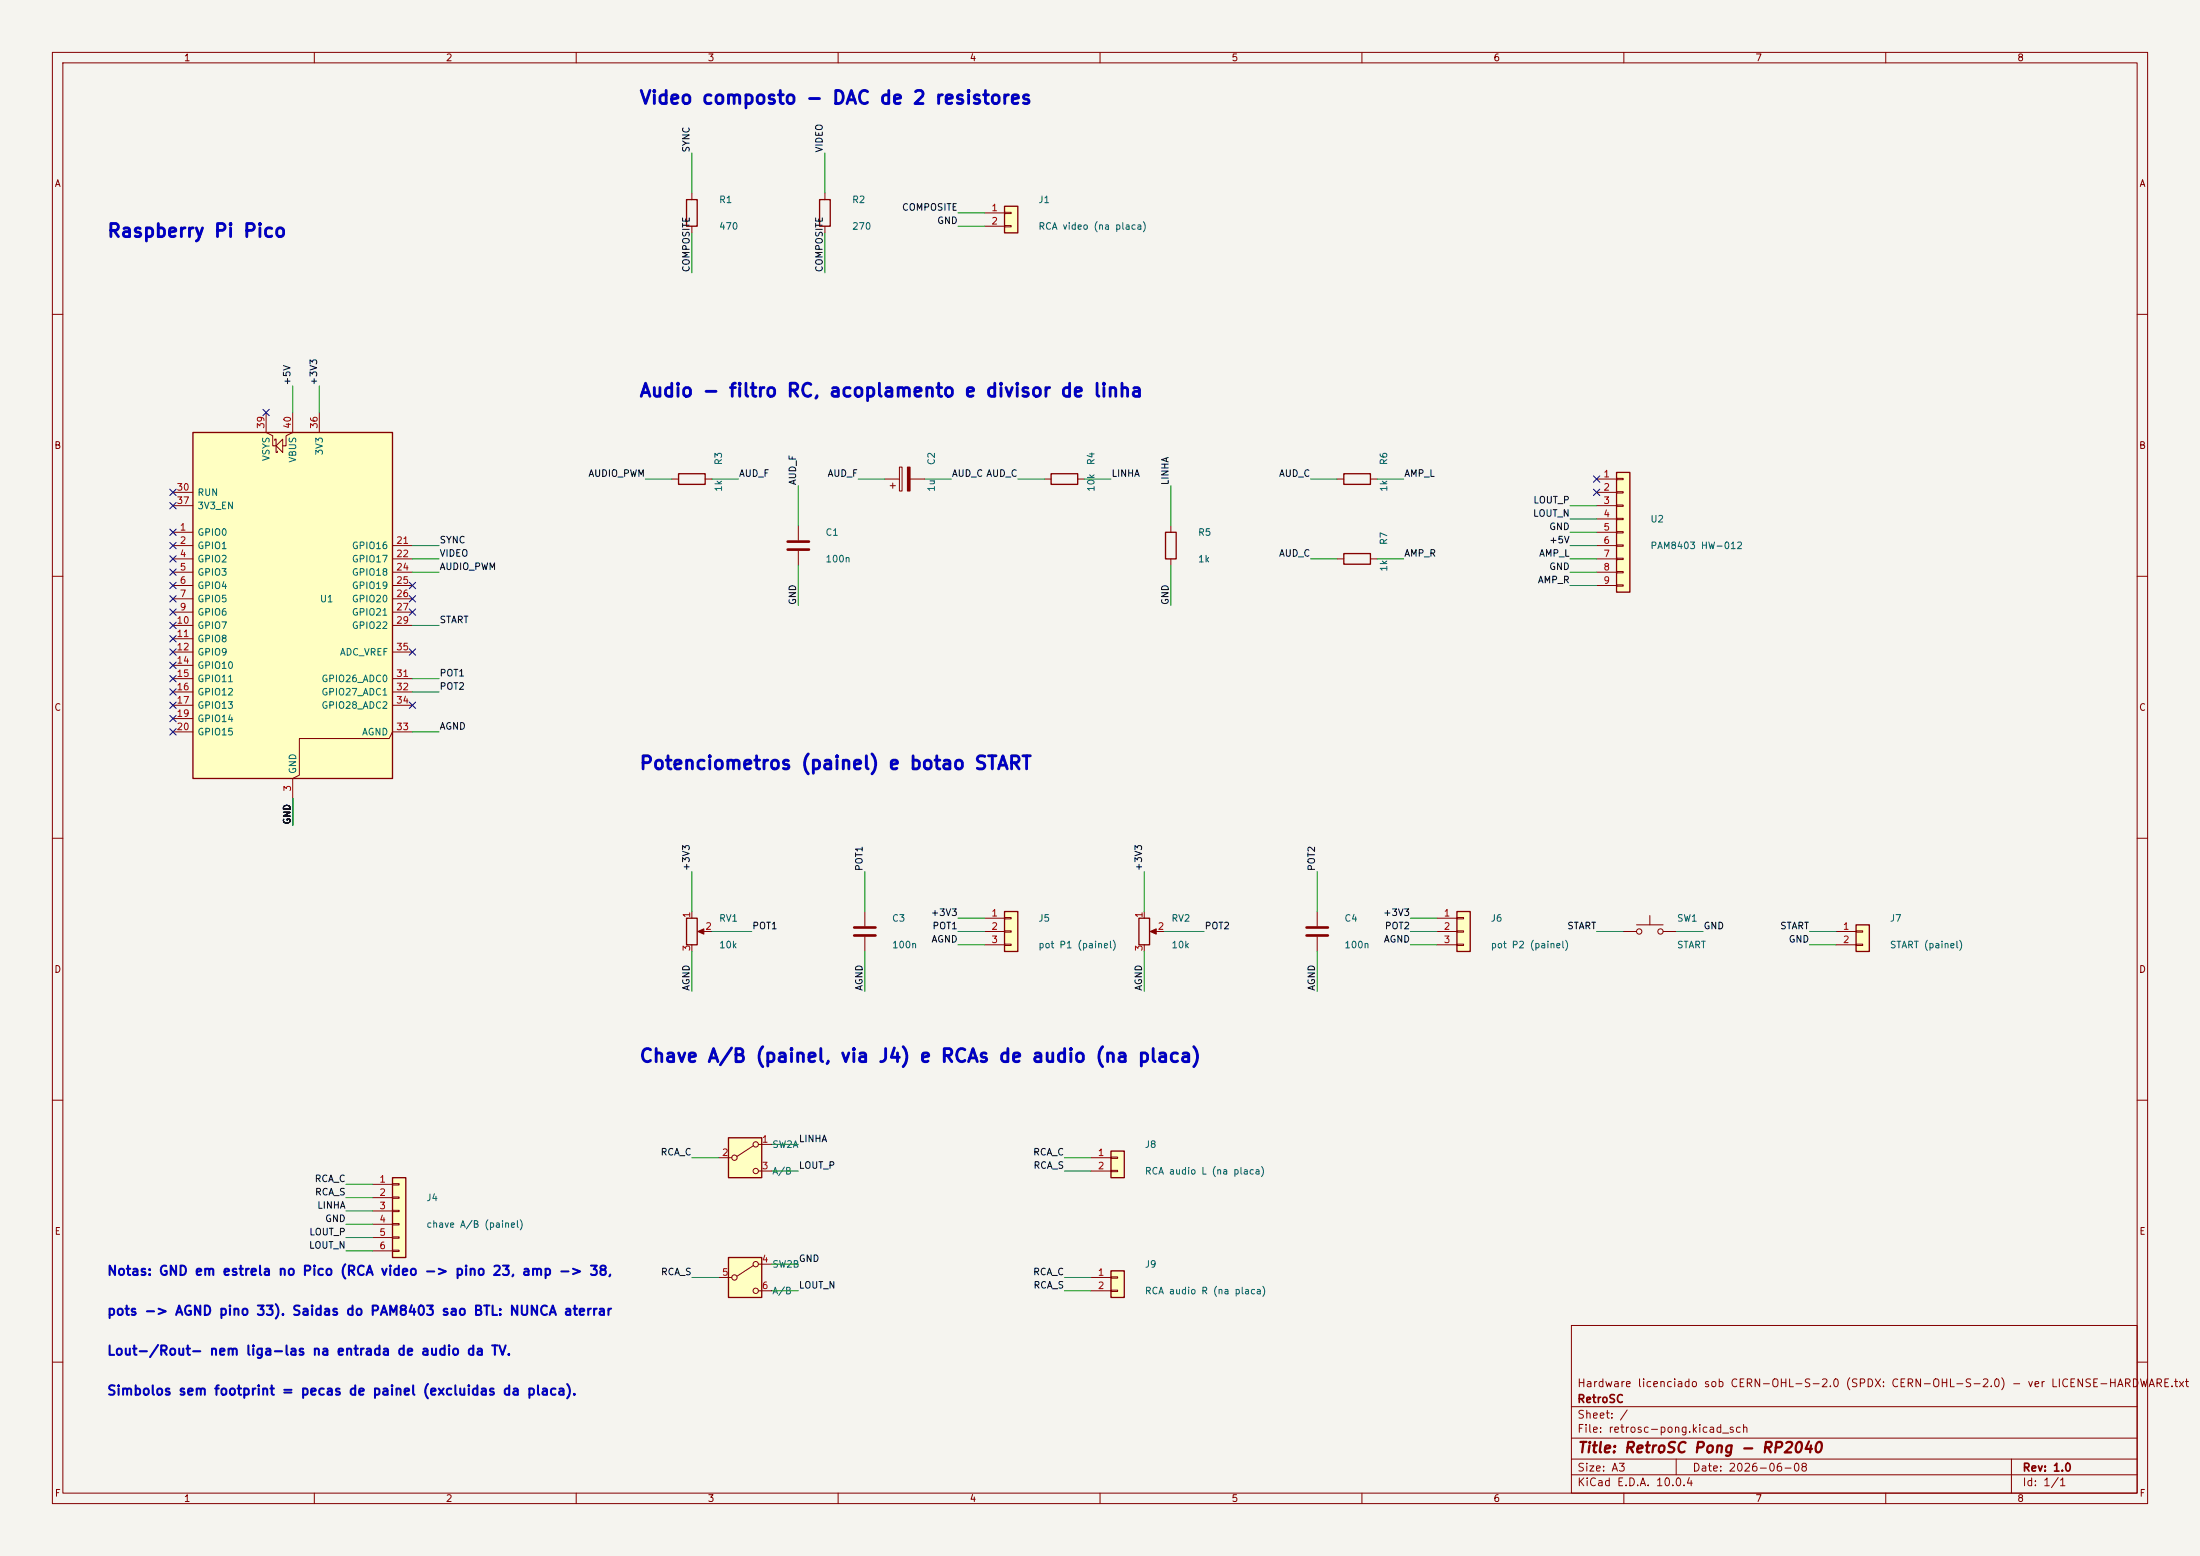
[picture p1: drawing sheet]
<svg xmlns="http://www.w3.org/2000/svg" width="420mm" height="297mm" viewBox="0 0 420 297" stroke-linecap="round" stroke-linejoin="round" font-family="sans-serif">
<path d="M0 0h420v297h-420z" fill="#f5f4ef" stroke="#f5f4ef" stroke-width=".19"/>
<g fill="none" stroke="#840000" stroke-width=".19">
<path d="M10 10h400v277h-400zM12 12h396v273h-396zM60 10v2M110 10v2M160 10v2M210 10v2M260 10v2M310 10v2M360 10v2M10 60h2M408 60h2M10 110h2"/>
<path d="M408 110h2M10 160h2M408 160h2M10 210h2M408 210h2M300 253h108v32h-108zM10 260h2M300 278.5h108M300 274.5h108M300 268.5h108M320 278.5v3M384 278.5v6.5"/>
<path d="M408 260h2M60 285v2M110 285v2M160 285v2M210 285v2M260 285v2M300 281.5h108M310 285v2M360 285v2"/>
</g>
<path d="M74.9 224.8h2.6v15.2h-2.6z" fill="#ffffc2"/>
<path d="M156.5 38.1h2v5.1h-2zM129.5 90.4h5.1v2.1h-5.1zM256.5 90.4h5.1v2.1h-5.1zM74.9 224.8h2.6v15.2h-2.6z" fill="none" stroke="#840000" stroke-width=".25"/>
<g fill="none" stroke="#840000" stroke-width=".19">
<path d="M157.5 36.8v1.3M157.5 43.2v1.3M128.3 91.4h1.2M134.6 91.4h1.3M255.3 91.4h1.2M261.6 91.4h1.3M71.1 226.1h3.8M71.1 228.6h3.8M71.1 231.1h3.8M71.1 233.7h3.8M71.1 236.2h3.8M71.1 238.8h3.8"/>
<path d="M74.9 225.9h1.3v.3h-1.3zM74.9 228.5h1.3v.2h-1.3zM74.9 231h1.3v.3h-1.3zM74.9 233.6h1.3v.2h-1.3zM74.9 236.1h1.3v.2h-1.3zM74.9 238.6h1.3v.3h-1.3z"/>
</g>
<path d="M36.8 82.6h38.1v66h-38.1z" fill="#ffffc2"/>
<path d="M36.8 82.6h38.1v66h-38.1zM200.7 90.4h5v2.1h-5z" fill="none" stroke="#840000" stroke-width=".25"/>
<g fill="none" stroke="#840000" stroke-width=".19">
<path d="M50.8 78.7v3.9l1.3 .6v1.9h.6M55.9 78.7v3.9l-1.3 .6v1.9h-.6M61 78.7v3.9M33 94h3.8M33 96.5h3.8M52.5 84.1v-.3h.2v2.6h.3v-.3M52.7 85.1l1.3-1.3v2.6zM168.9 91.4h2.8M169.9 92.7h1M170.4 92.2v1M171.7 89.2h.5v4.5h-.5zM173.7 91.4h2.8"/>
<path d="M199.4 91.4h1.3M205.7 91.4h1.3M33 101.6h3.8M33 104.1h3.8M33 106.7h3.8M33 109.2h3.8M33 111.8h3.8M33 114.3h3.8M33 116.8h3.8M33 119.4h3.8M74.9 104.1h3.8M74.9 106.7h3.8"/>
<path d="M74.9 109.2h3.8M74.9 111.8h3.8M74.9 114.3h3.8M74.9 116.8h3.8M74.9 119.4h3.8M152.4 100.3v2.8M152.4 105.2v2.8M33 121.9h3.8M33 124.5h3.8M33 127h3.8M33 129.5h3.8M33 132.1h3.8"/>
<path d="M33 134.6h3.8M33 137.2h3.8M33 139.7h3.8M74.9 124.5h3.8M74.9 129.5h3.8M74.9 132.1h3.8M74.9 134.6h3.8M78.7 139.7h-3.8l-.6 1.3h-17.2v7l-1.2 .6v3.8"/>
</g>
<path d="M173.2 89.2h.5v4.5h-.5z" fill="#840000" stroke="#840000" stroke-width=".19"/>
<path d="M150.4 103.4h4M150.4 104.9h4" fill="none" stroke="#840000" stroke-width=".51"/>
<path d="M191.8 39.4h2.5v5.1h-2.5z" fill="#ffffc2"/>
<path d="M191.8 39.4h2.5v5.1h-2.5z" fill="none" stroke="#840000" stroke-width=".25"/>
<path d="M188 40.6h3.8M188 43.2h3.8M191.8 40.5h1.2v.3h-1.2zM191.8 43.1h1.2v.2h-1.2z" fill="none" stroke="#840000" stroke-width=".19"/>
<path d="M308.6 90.2h2.5v22.8h-2.5z" fill="#ffffc2"/>
<path d="M308.6 90.2h2.5v22.8h-2.5z" fill="none" stroke="#840000" stroke-width=".25"/>
<g fill="none" stroke="#840000" stroke-width=".19">
<path d="M304.8 91.4h3.8M304.8 94h3.8M304.8 96.5h3.8M304.8 99.1h3.8M308.6 91.3h1.3v.3h-1.3zM308.6 93.9h1.3v.2h-1.3zM308.6 96.4h1.3v.2h-1.3zM308.6 98.9h1.3v.3h-1.3zM304.8 101.6h3.8M304.8 104.1h3.8M304.8 106.7h3.8M304.8 109.2h3.8"/>
<path d="M304.8 111.8h3.8M308.6 101.5h1.3v.2h-1.3zM308.6 104h1.3v.3h-1.3zM308.6 106.6h1.3v.2h-1.3zM308.6 109.1h1.3v.2h-1.3zM308.6 111.6h1.3v.3h-1.3z"/>
</g>
<path d="M354.3 176.5h2.6v5.1h-2.6z" fill="#ffffc2"/>
<path d="M131.1 38.1h2v5.1h-2zM222.5 101.6h2v5.1h-2zM256.5 105.7h5.1v2h-5.1zM131.1 175.3h2v5h-2zM354.3 176.5h2.6v5.1h-2.6z" fill="none" stroke="#840000" stroke-width=".25"/>
<g fill="none" stroke="#840000" stroke-width=".19">
<path d="M132.1 36.8v1.3M132.1 43.2v1.3M223.5 100.3v1.3M223.5 106.7v1.3M255.3 106.7h1.2M261.6 106.7h1.3M132.1 174v1.3M133.6 177.8h2.3M350.5 177.8h3.8M354.3 177.7h1.3v.2h-1.3zM132.1 180.3v1.3M350.5 180.3h3.8"/>
<path d="M354.3 180.2h1.3v.3h-1.3z"/>
</g>
<path d="M133.2 177.8l1.2-.5v1z" fill="#840000" stroke="#840000" stroke-width=".19"/>
<path d="M278.1 174h2.6v7.6h-2.6z" fill="#ffffc2"/>
<path d="M278.1 174h2.6v7.6h-2.6z" fill="none" stroke="#840000" stroke-width=".25"/>
<path d="M274.3 175.3h3.8M274.3 177.8h3.8M278.1 175.1h1.3v.3h-1.3zM278.1 177.7h1.3v.2h-1.3zM274.3 180.3h3.8M278.1 180.2h1.3v.3h-1.3z" fill="none" stroke="#840000" stroke-width=".19"/>
<path d="M212.1 219.7h2.5v5.1h-2.5z" fill="#ffffc2"/>
<path d="M212.1 219.7h2.5v5.1h-2.5z" fill="none" stroke="#840000" stroke-width=".25"/>
<g fill="none" stroke="#840000" stroke-width=".19">
<path d="M309.9 177.8h2.5M312.4 176.5h5.1M315 174.8v1.7M317.5 177.8h2.5M208.3 221h3.8M208.3 223.5h3.8M212.1 220.9h1.3v.2h-1.3zM212.1 223.4h1.3v.2h-1.3z"/>
<circle cx="312.9" cy="177.8" r=".51"/>
<circle cx="317" cy="177.8" r=".51"/>
</g>
<path d="M191.8 174h2.5v7.6h-2.5z" fill="#ffffc2"/>
<path d="M191.8 174h2.5v7.6h-2.5zM217.4 175.3h2.1v5h-2.1z" fill="none" stroke="#840000" stroke-width=".25"/>
<path d="M188 175.3h3.8M188 177.8h3.8M191.8 175.1h1.2v.3h-1.2zM191.8 177.7h1.2v.2h-1.2zM218.4 174v1.3M220 177.8h2.2M251.5 174v2.8M251.5 178.8v2.8M188 180.3h3.8M191.8 180.2h1.2v.3h-1.2zM218.4 180.3v1.3" fill="none" stroke="#840000" stroke-width=".19"/>
<path d="M219.6 177.8l1.1-.5v1z" fill="#840000" stroke="#840000" stroke-width=".19"/>
<path d="M249.4 177h4.1M249.4 178.6h4.1" fill="none" stroke="#840000" stroke-width=".51"/>
<path d="M212.1 242.6h2.5v5h-2.5z" fill="#ffffc2"/>
<path d="M212.1 242.6h2.5v5h-2.5z" fill="none" stroke="#840000" stroke-width=".25"/>
<path d="M165.1 174v2.8M165.1 178.8v2.8M208.3 243.8h3.8M208.3 246.4h3.8M212.1 243.7h1.3v.3h-1.3zM212.1 246.3h1.3v.2h-1.3z" fill="none" stroke="#840000" stroke-width=".19"/>
<path d="M163.1 177h4M163.1 178.6h4" fill="none" stroke="#840000" stroke-width=".51"/>
<path d="M139.1 217.2h6.3v7.6h-6.3z" fill="#ffffc2"/>
<g fill="none" stroke="#840000" stroke-width=".19">
<path d="M143.8 218.7l-3.1 2M144.8 218.4h2.5M137.2 221h2.5M144.8 223.5h2.5"/>
<circle cx="144.3" cy="218.4" r=".51"/>
<circle cx="140.2" cy="221" r=".51"/>
<circle cx="144.3" cy="223.5" r=".51"/>
</g>
<path d="M139.1 217.2h6.3v7.6h-6.3z" fill="none" stroke="#840000" stroke-width=".25"/>
<path d="M139.1 240h6.3v7.6h-6.3z" fill="#ffffc2"/>
<g fill="none" stroke="#840000" stroke-width=".19">
<path d="M137.2 243.8h2.5M143.8 241.6l-3.1 2M144.8 241.3h2.5M144.8 246.4h2.5"/>
<circle cx="140.2" cy="243.8" r=".51"/>
<circle cx="144.3" cy="246.4" r=".51"/>
<circle cx="144.3" cy="241.3" r=".51"/>
</g>
<path d="M139.1 240h6.3v7.6h-6.3z" fill="none" stroke="#840000" stroke-width=".25"/>
<g fill="none" stroke="#009600" stroke-width=".19">
<path d="M132.1 29.2v7.6M157.5 29.2v7.6M132.1 44.5v7.6M157.5 44.5v7.6M182.9 43.2h5.1M182.9 40.6h5.1M55.9 73.7v5M61 73.7v5M123.2 91.4h5.1M135.9 91.4h5.1M152.4 92.7v7.6M163.8 91.4h5.1"/>
<path d="M176.5 91.4h5.1M194.3 91.4h5.1M207 91.4h5.1M223.5 92.7v7.6M250.2 91.4h5.1M262.9 91.4h5.1M299.7 96.5h5.1M299.7 99.1h5.1M78.7 106.7h5.1M78.7 119.4h5.1M78.7 104.1h5.1M78.7 109.2h5.1"/>
<path d="M152.4 108v7.6M223.5 108v7.6M250.2 106.7h5.1M262.9 106.7h5.1M299.7 106.7h5.1M299.7 104.1h5.1M299.7 111.8h5.1M299.7 101.6h5.1M299.7 109.2h5.1M78.7 129.5h5.1M78.7 132.1h5.1M78.7 139.7h5.1"/>
<path d="M55.9 152.4v5.1M132.1 166.4v7.6M135.9 177.8h7.6M165.1 166.4v7.6M182.9 177.8h5.1M182.9 175.3h5.1M218.4 166.4v7.6M222.2 177.8h7.7M251.5 166.4v7.6M269.2 177.8h5.1M269.2 175.3h5.1M304.8 177.8h5.1"/>
<path d="M320 177.8h5.1M345.4 177.8h5.1M132.1 181.6v7.6M165.1 181.6v7.6M182.9 180.3h5.1M218.4 181.6v7.6M251.5 181.6v7.6M269.2 180.3h5.1M345.4 180.3h5.1M147.3 218.4h5.1M66 236.2h5.1M66 228.6h5.1"/>
<path d="M66 231.1h5.1M66 233.7h5.1M66 226.1h5.1M66 238.8h5.1M132.1 221h5.1M147.3 223.5h5.1M203.2 221h5.1M203.2 223.5h5.1M132.1 243.8h5.1M147.3 246.4h5.1M147.3 241.3h5.1M203.2 246.4h5.1"/>
<path d="M203.2 243.8h5.1"/>
</g>
<g fill="none" stroke="#000084" stroke-width=".19">
<path d="M50.2 78.1l1.2 1.2M51.4 78.1l-1.2 1.2M32.4 95.9l1.2 1.2M32.4 93.4l1.2 1.2M33.6 95.9l-1.2 1.2M33.6 93.4l-1.2 1.2M304.2 93.4l1.2 1.2M304.2 90.8l1.2 1.2M305.4 93.4l-1.2 1.2M305.4 90.8l-1.2 1.2M32.4 106.1l1.2 1.2M32.4 101l1.2 1.2"/>
<path d="M32.4 103.5l1.2 1.2M32.4 111.2l1.2 1.2M32.4 108.6l1.2 1.2M32.4 118.8l1.2 1.2M32.4 116.2l1.2 1.2M32.4 113.7l1.2 1.2M33.6 106.1l-1.2 1.2M33.6 101l-1.2 1.2M33.6 103.5l-1.2 1.2M33.6 111.2l-1.2 1.2M33.6 108.6l-1.2 1.2M33.6 118.8l-1.2 1.2"/>
<path d="M33.6 116.2l-1.2 1.2M33.6 113.7l-1.2 1.2M78.1 111.2l1.2 1.2M78.1 113.7l1.2 1.2M78.1 116.2l1.2 1.2M79.3 111.2l-1.2 1.2M79.3 113.7l-1.2 1.2M79.3 116.2l-1.2 1.2M32.4 139.1l1.2 1.2M32.4 136.6l1.2 1.2M32.4 134l1.2 1.2M32.4 131.5l1.2 1.2"/>
<path d="M32.4 128.9l1.2 1.2M32.4 126.4l1.2 1.2M32.4 123.9l1.2 1.2M32.4 121.3l1.2 1.2M33.6 139.1l-1.2 1.2M33.6 136.6l-1.2 1.2M33.6 134l-1.2 1.2M33.6 131.5l-1.2 1.2M33.6 128.9l-1.2 1.2M33.6 126.4l-1.2 1.2M33.6 123.9l-1.2 1.2M33.6 121.3l-1.2 1.2"/>
<path d="M78.1 134l1.2 1.2M78.1 123.9l1.2 1.2M79.3 134l-1.2 1.2M79.3 123.9l-1.2 1.2"/>
</g>
<g font-size="2.5" fill="#0000c2">
<text x="121.9" y="20.5">Video composto - DAC de 2 resistores</text>
<text x="20.3" y="45.9">Raspberry Pi Pico</text>
<text x="121.9" y="76.4">Audio - filtro RC, acoplamento e divisor de linha</text>
<text x="121.9" y="147.5">Potenciometros (painel) e botao START</text>
<text x="121.9" y="203.4">Chave A/B (painel, via J4) e RCAs de audio (na placa)</text>
</g>
<text font-size="2" fill="#840000" x="301" y="277.8">Title: RetroSC Pong - RP2040</text>
<g font-size="1.8" fill="#0000c2">
<text x="20.3" y="243.9">Notas: GND em estrela no Pico (RCA video -&gt; pino 23, amp -&gt; 38,</text>
<text x="20.3" y="251.5">pots -&gt; AGND pino 33). Saidas do PAM8403 sao BTL: NUNCA aterrar</text>
<text x="20.3" y="259.2">Lout-/Rout- nem liga-las na entrada de audio da TV.</text>
<text x="20.3" y="266.8">Simbolos sem footprint = pecas de painel (excluidas da placa).</text>
</g>
<g font-size="1.5" fill="#840000">
<text x="301" y="268.1">RetroSC</text>
<text x="301" y="265.1">Hardware licenciado sob CERN-OHL-S-2.0 (SPDX: CERN-OHL-S-2.0) - ver LICENSE-HARDWARE.txt</text>
<text x="301" y="273.8">File: retrosc-pong.kicad_sch</text>
<text x="301" y="271.1">Sheet: /</text>
<text x="301" y="281.2">Size: A3</text>
<text x="323" y="281.2">Date: 2026-06-08</text>
<text x="386" y="281.2">Rev: 1.0</text>
<text x="301" y="284">KiCad E.D.A. 10.0.4</text>
<text x="386" y="284">Id: 1/1</text>
</g>
<g font-size="1.3" fill="#840000">
<text x="35" y="12">1</text>
<text x="85" y="12">2</text>
<text x="135" y="12">3</text>
<text x="185" y="12">4</text>
<text x="235" y="12">5</text>
<text x="285" y="12">6</text>
<text x="335" y="12">7</text>
<text x="385" y="12">8</text>
<text x="10.3" y="36">A</text>
<text x="408.3" y="36">A</text>
<text x="10.3" y="86">B</text>
<text x="408.2" y="86">B</text>
<text x="10.3" y="136">C</text>
<text x="408.2" y="136">C</text>
<text x="10.3" y="186">D</text>
<text x="408.2" y="186">D</text>
<text x="10.3" y="236">E</text>
<text x="408.3" y="236">E</text>
<text x="10.3" y="286">F</text>
<text x="35" y="287">1</text>
<text x="85" y="287">2</text>
<text x="135" y="287">3</text>
<text x="185" y="287">4</text>
<text x="235" y="287">5</text>
<text x="285" y="287">6</text>
<text x="335" y="287">7</text>
<text x="385" y="287">8</text>
<text x="408.3" y="286">F</text>
</g>
<g font-size="1.3" fill="#0f0f0f">
<text x="132" y="29.2" transform="rotate(-90 132 29.2)">SYNC</text>
<text x="157.4" y="29.2" transform="rotate(-90 157.4 29.2)">VIDEO</text>
<text x="172.1" y="40.5">COMPOSITE</text>
<text x="178.8" y="43.1">GND</text>
<text x="132" y="52.1" transform="rotate(-90 132 52.1)">COMPOSITE</text>
<text x="157.4" y="52.1" transform="rotate(-90 157.4 52.1)">COMPOSITE</text>
<text x="55.8" y="73.7" transform="rotate(-90 55.8 73.7)">+5V</text>
<text x="60.8" y="73.7" transform="rotate(-90 60.8 73.7)">+3V3</text>
<text x="112.2" y="91.3">AUDIO_PWM</text>
<text x="141" y="91.3">AUD_F</text>
<text x="152.3" y="92.7" transform="rotate(-90 152.3 92.7)">AUD_F</text>
<text x="157.9" y="91.3">AUD_F</text>
<text x="181.6" y="91.3">AUD_C AUD_C</text>
<text x="212.1" y="91.3">LINHA</text>
<text x="223.4" y="92.7" transform="rotate(-90 223.4 92.7)">LINHA</text>
<text x="244.1" y="91.3">AUD_C</text>
<text x="268" y="91.3">AMP_L</text>
<text x="292.6" y="98.9">LOUT_N</text>
<text x="292.6" y="96.4">LOUT_P</text>
<text x="295.6" y="101.5">GND</text>
<text x="83.8" y="104">SYNC</text>
<text x="83.8" y="106.6">VIDEO</text>
<text x="244.1" y="106.6">AUD_C</text>
<text x="268" y="106.6">AMP_R</text>
<text x="293.7" y="106.6">AMP_L</text>
<text x="295.6" y="104">+5V</text>
<text x="83.8" y="109.1">AUDIO_PWM</text>
<text x="293.5" y="111.6">AMP_R</text>
<text x="295.6" y="109.1">GND</text>
<text x="83.8" y="119.3">START</text>
<text x="152.3" y="115.6" transform="rotate(-90 152.3 115.6)">GND</text>
<text x="223.4" y="115.6" transform="rotate(-90 223.4 115.6)">GND</text>
<text x="83.8" y="129.4">POT1</text>
<text x="83.8" y="132">POT2</text>
<text x="83.8" y="139.6">AGND</text>
<text x="55.8" y="157.5" transform="rotate(-90 55.8 157.5)">GND</text>
<text x="132" y="166.4" transform="rotate(-90 132 166.4)">+3V3</text>
<text x="165" y="166.4" transform="rotate(-90 165 166.4)">POT1</text>
<text x="218.3" y="166.4" transform="rotate(-90 218.3 166.4)">+3V3</text>
<text x="251.3" y="166.4" transform="rotate(-90 251.3 166.4)">POT2</text>
<text x="143.5" y="177.7">POT1</text>
<text x="177.6" y="175.1">+3V3</text>
<text x="177.9" y="177.7">POT1</text>
<text x="229.9" y="177.7">POT2</text>
<text x="264" y="175.1">+3V3</text>
<text x="264.3" y="177.7">POT2</text>
<text x="299.1" y="177.7">START</text>
<text x="325.1" y="177.7">GND</text>
<text x="339.7" y="177.7">START</text>
<text x="177.7" y="180.2">AGND</text>
<text x="264.1" y="180.2">AGND</text>
<text x="341.4" y="180.2">GND</text>
<text x="132" y="189.2" transform="rotate(-90 132 189.2)">AGND</text>
<text x="165" y="189.2" transform="rotate(-90 165 189.2)">AGND</text>
<text x="218.3" y="189.2" transform="rotate(-90 218.3 189.2)">AGND</text>
<text x="251.3" y="189.2" transform="rotate(-90 251.3 189.2)">AGND</text>
<text x="126" y="220.9">RCA_C</text>
<text x="152.4" y="218.3">LINHA</text>
<text x="197.1" y="220.9">RCA_C</text>
<text x="60" y="225.9">RCA_C</text>
<text x="152.4" y="223.4">LOUT_P</text>
<text x="197.2" y="223.4">RCA_S</text>
<text x="60" y="228.5">RCA_S</text>
<text x="60.5" y="231">LINHA</text>
<text x="62" y="233.6">GND</text>
<text x="58.9" y="238.6">LOUT_N</text>
<text x="58.9" y="236.1">LOUT_P</text>
<text x="126.1" y="243.7">RCA_S</text>
<text x="152.4" y="241.2">GND</text>
<text x="197.1" y="243.7">RCA_C</text>
<text x="152.4" y="246.3">LOUT_N</text>
<text x="197.2" y="246.3">RCA_S</text>
</g>
<g font-size="1.3" fill="#006464">
<text x="137.2" y="39.1">R1</text>
<text x="162.6" y="39.1">R2</text>
<text x="198.1" y="39.1">J1</text>
<text x="137.2" y="44.2">470</text>
<text x="162.6" y="44.2">270</text>
<text x="198.1" y="44.2">RCA video (na placa)</text>
<text x="51.8" y="88.1" transform="rotate(-90 51.8 88.1)">VSYS</text>
<text x="56.9" y="88.4" transform="rotate(-90 56.9 88.4)">VBUS</text>
<text x="61.9" y="87" transform="rotate(-90 61.9 87)">3V3</text>
<text x="138.1" y="88.9" transform="rotate(-90 138.1 88.9)">R3</text>
<text x="178.8" y="88.9" transform="rotate(-90 178.8 88.9)">C2</text>
<text x="209.3" y="88.9" transform="rotate(-90 209.3 88.9)">R4</text>
<text x="265.1" y="88.9" transform="rotate(-90 265.1 88.9)">R6</text>
<text x="37.6" y="95">RUN</text>
<text x="138.1" y="94" transform="rotate(-90 138.1 94)">1k</text>
<text x="178.8" y="94" transform="rotate(-90 178.8 94)">1u</text>
<text x="209.3" y="94" transform="rotate(-90 209.3 94)">10k</text>
<text x="265.1" y="94" transform="rotate(-90 265.1 94)">1k</text>
<text x="37.6" y="97.5">3V3_EN</text>
<text x="315" y="100">U2</text>
<text x="37.6" y="102.6">GPIO0</text>
<text x="37.6" y="105.1">GPIO1</text>
<text x="37.6" y="107.7">GPIO2</text>
<text x="67.1" y="105.1">GPIO16</text>
<text x="67.1" y="107.7">GPIO17</text>
<text x="157.5" y="102.6">C1</text>
<text x="157.5" y="107.7">100n</text>
<text x="228.6" y="102.6">R5</text>
<text x="228.6" y="107.7">1k</text>
<text x="265.1" y="104.1" transform="rotate(-90 265.1 104.1)">R7</text>
<text x="315" y="105.1">PAM8403 HW-012</text>
<text x="37.6" y="110.2">GPIO3</text>
<text x="37.6" y="112.7">GPIO4</text>
<text x="67.1" y="110.2">GPIO18</text>
<text x="67.1" y="112.7">GPIO19</text>
<text x="265.1" y="109.2" transform="rotate(-90 265.1 109.2)">1k</text>
<text x="37.6" y="115.3">GPIO5</text>
<text x="37.6" y="117.8">GPIO6</text>
<text x="61" y="115.3">U1</text>
<text x="67.1" y="115.3">GPIO20</text>
<text x="67.1" y="117.8">GPIO21</text>
<text x="37.6" y="120.4">GPIO7</text>
<text x="37.6" y="122.9">GPIO8</text>
<text x="37.6" y="125.4">GPIO9</text>
<text x="64.8" y="125.4">ADC_VREF</text>
<text x="67.1" y="120.4">GPIO22</text>
<text x="37.6" y="128">GPIO10</text>
<text x="37.6" y="130.5">GPIO11</text>
<text x="61.3" y="130.5">GPIO26_ADC0</text>
<text x="37.6" y="133.1">GPIO12</text>
<text x="37.6" y="135.6">GPIO13</text>
<text x="61.3" y="133.1">GPIO27_ADC1</text>
<text x="61.3" y="135.6">GPIO28_ADC2</text>
<text x="37.6" y="138.1">GPIO14</text>
<text x="37.6" y="140.7">GPIO15</text>
<text x="69" y="140.7">AGND</text>
<text x="56.9" y="147.8" transform="rotate(-90 56.9 147.8)">GND</text>
<text x="137.2" y="176.2">RV1</text>
<text x="170.2" y="176.2">C3</text>
<text x="198.1" y="176.2">J5</text>
<text x="223.5" y="176.2">RV2</text>
<text x="256.5" y="176.2">C4</text>
<text x="284.5" y="176.2">J6</text>
<text x="320" y="176.2">SW1</text>
<text x="360.7" y="176.2">J7</text>
<text x="137.2" y="181.3">10k</text>
<text x="170.2" y="181.3">100n</text>
<text x="198.1" y="181.3">pot P1 (painel)</text>
<text x="223.5" y="181.3">10k</text>
<text x="256.5" y="181.3">100n</text>
<text x="284.5" y="181.3">pot P2 (painel)</text>
<text x="320" y="181.3">START</text>
<text x="360.7" y="181.3">START (painel)</text>
<text x="147.3" y="219.4">SW2A</text>
<text x="218.4" y="219.4">J8</text>
<text x="147.3" y="224.5">A/B</text>
<text x="218.4" y="224.5">RCA audio L (na placa)</text>
<text x="81.3" y="229.6">J4</text>
<text x="81.3" y="234.7">chave A/B (painel)</text>
<text x="147.3" y="242.3">SW2B</text>
<text x="218.4" y="242.3">J9</text>
<text x="147.3" y="247.4">A/B</text>
<text x="218.4" y="247.4">RCA audio R (na placa)</text>
</g>
<g font-size="1.3" fill="#a90000">
<text x="189.2" y="40.6">1</text>
<text x="189.2" y="43.2">2</text>
<text x="50.8" y="82" transform="rotate(-90 50.8 82)">39</text>
<text x="55.9" y="82" transform="rotate(-90 55.9 82)">40</text>
<text x="60.9" y="82" transform="rotate(-90 60.9 82)">36</text>
<text x="33.6" y="94">30</text>
<text x="306" y="91.4">1</text>
<text x="306" y="94">2</text>
<text x="33.6" y="96.5">37</text>
<text x="34.2" y="101.6">1</text>
<text x="306" y="96.5">3</text>
<text x="306" y="99">4</text>
<text x="306" y="101.6">5</text>
<text x="34.2" y="104.1">2</text>
<text x="34.2" y="106.7">4</text>
<text x="75.5" y="104.1">21</text>
<text x="75.5" y="106.7">22</text>
<text x="306" y="104.1">6</text>
<text x="306" y="106.7">7</text>
<text x="34.2" y="109.2">5</text>
<text x="34.2" y="111.7">6</text>
<text x="75.5" y="109.2">24</text>
<text x="75.5" y="111.7">25</text>
<text x="306" y="109.2">8</text>
<text x="306" y="111.7">9</text>
<text x="33.6" y="119.4">10</text>
<text x="34.2" y="114.3">7</text>
<text x="34.2" y="116.8">9</text>
<text x="75.5" y="114.3">26</text>
<text x="75.5" y="116.8">27</text>
<text x="75.5" y="119.4">29</text>
<text x="33.6" y="121.9">11</text>
<text x="33.6" y="124.4">12</text>
<text x="75.5" y="124.4">35</text>
<text x="33.6" y="127">14</text>
<text x="33.6" y="129.5">15</text>
<text x="75.5" y="129.5">31</text>
<text x="33.6" y="132.1">16</text>
<text x="33.6" y="134.6">17</text>
<text x="33.6" y="137.1">19</text>
<text x="75.5" y="132.1">32</text>
<text x="75.5" y="134.6">34</text>
<text x="33.6" y="139.7">20</text>
<text x="75.5" y="139.7">33</text>
<text x="55.9" y="151.2" transform="rotate(-90 55.9 151.2)">3</text>
<text x="132.1" y="175.3" transform="rotate(-90 132.1 175.3)">1</text>
<text x="134.5" y="177.8">2</text>
<text x="189.2" y="175.2">1</text>
<text x="189.2" y="177.8">2</text>
<text x="218.4" y="175.3" transform="rotate(-90 218.4 175.3)">1</text>
<text x="220.9" y="177.8">2</text>
<text x="275.5" y="175.2">1</text>
<text x="275.5" y="177.8">2</text>
<text x="351.7" y="177.8">1</text>
<text x="132.1" y="181.7" transform="rotate(-90 132.1 181.7)">3</text>
<text x="189.2" y="180.3">3</text>
<text x="218.4" y="181.7" transform="rotate(-90 218.4 181.7)">3</text>
<text x="275.5" y="180.3">3</text>
<text x="351.7" y="180.3">2</text>
<text x="137.7" y="221">2</text>
<text x="145.3" y="218.4">1</text>
<text x="209.5" y="221">1</text>
<text x="72.3" y="226">1</text>
<text x="145.3" y="223.5">3</text>
<text x="209.5" y="223.5">2</text>
<text x="72.3" y="228.6">2</text>
<text x="72.3" y="231.1">3</text>
<text x="72.3" y="233.7">4</text>
<text x="72.3" y="236.2">5</text>
<text x="72.3" y="238.7">6</text>
<text x="137.7" y="243.8">5</text>
<text x="145.3" y="241.3">4</text>
<text x="209.5" y="243.8">1</text>
<text x="145.3" y="246.4">6</text>
<text x="209.5" y="246.4">2</text>
</g>
</svg>
